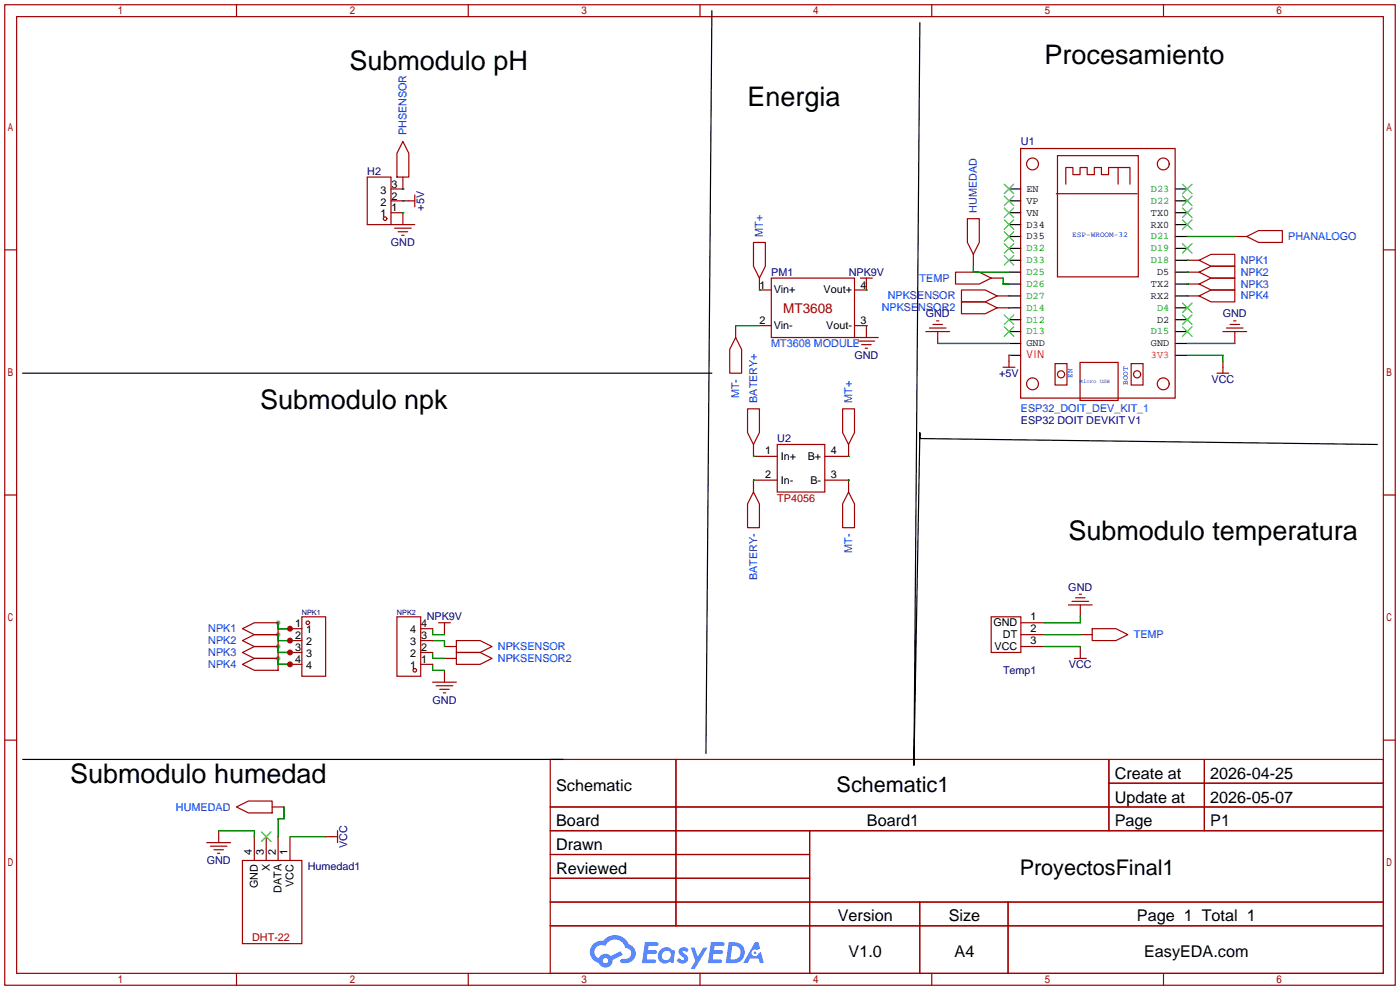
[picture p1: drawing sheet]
<svg xmlns="http://www.w3.org/2000/svg" width="299mm" height="212mm" viewBox="0 0 299 212" stroke-linecap="round" stroke-linejoin="round" font-family="sans-serif">
<g fill="#999">
<circle cx="59.4" cy="133.1" r=".51"/>
<circle cx="59.4" cy="135.6" r=".51"/>
<circle cx="59.4" cy="138.2" r=".51"/>
<circle cx="59.4" cy="140.7" r=".51"/>
</g>
<g fill="none" stroke="#a10000" stroke-width=".25">
<path d="M1 1h297.2v209.6h-297.2zM3.6 3.6h292.1v204.4h-292.1zM50.5 1v2.6M100.1 1v2.6M149.6 1v2.6M199.1 1v2.6M248.7 1v2.6M1 53.4h2.6M295.7 53.4h2.5M1 105.8h2.6M295.7 105.8h2.5M1 158.2h2.6"/>
<path d="M295.7 158.2h2.5M117.6 162.3h178.1v45.7h-178.1zM117.6 172.5h178.1M117.6 177.5h178.1M144.5 162.3v35.6M173 177.5v30.5M237 162.3v15.2M237 167.4h58.7M257.4 162.3v15.2M117.6 182.6h55.4M117.6 192.8h178.1M117.6 187.7h55.4"/>
<path d="M117.6 197.9h178.1M196.6 192.8v15.2M215.4 192.8v15.2M50.5 208v2.6M100.1 208v2.6M149.6 208v2.6M199.1 208v2.6M248.7 208v2.6"/>
</g>
<g fill="#5487ff">
<path d="M145.3 202.7a1.3 1.3 0 0 1 1.9 .3l-.4 .6a.54 .54 0 0 0-.9-.2l.1 .2a1.34 1.34 0 0 1 .9 1.8 1.47 1.47 0 0 1-2.3-.1l.5-.6 .8 .5a.31 .31 0 0 0 .4-.3 .31 .31 0 0 0-.3-.4 1.12 1.12 0 0 1-.7-1.8z"/>
<path d="M147.6 202.5h.9l.6 2 1.2-2h.9l-2.7 4.6h-.9l1-1.7z"/>
<path d="M137.8 201.4h1.7a1.31 1.31 0 0 1 1.2 .2 .4 .4 0 0 1-.3 .5l-1.8 .1-.1 .9h1.6a.4 .4 0 0 1 .4 .4 .4 .4 0 0 1-.5 .4h-1.6l-.2 1.2h1.4a.46 .46 0 0 1 .5 0 .46 .46 0 0 1 .1 .5l-.4 .2h-2.6z"/>
<path d="M151.9 201.4h1.7a1.32 1.32 0 0 1 1.2 .2 .39 .39 0 0 1-.3 .5l-1.8 .1-.1 .9h1.6a.4 .4 0 0 1 .4 .4 .4 .4 0 0 1-.4 .4h-1.7l-.2 1.2h1.4a.46 .46 0 0 1 .5 0 .46 .46 0 0 1 .1 .5l-.4 .2h-2.6z"/>
<path d="M161.3 201.4h.8l.3 1.3-.6 .4a.75 .75 0 0 0-1.1 .3 .75 .75 0 0 0 .5 1 .75 .75 0 0 0 .9-.7l.5-.2 .6 2.3h-.8l-.3-.9h-1.8l-.5 .9h-1z"/>
<path d="M155.7 201.4l-.6 4.4h1.5a2.27 2.27 0 0 0 2.6-2.2 2.27 2.27 0 0 0-2.7-2.2zM156.5 202.1a1.5 1.5 0 0 1 1.8 1.6 1.5 1.5 0 0 1-1.9 1.4h-.3z"/>
<path d="M141.2 203a1.6 1.6 0 0 0-.3 2.3 1.6 1.6 0 0 0 2.3 .2l.7 .3 .3-2.4-.1-.3-.5-.1a1.58 1.58 0 0 0-2.4 0zM141.8 203.5a.98 .98 0 0 1 1.6 .4 .98 .98 0 0 1-1.1 1.3 .94 .94 0 0 1-.9-.7 .94 .94 0 0 1 .4-1z"/>
<path d="M126.8 201.8a2.37 2.37 0 0 0 1.1 4 1.54 1.54 0 0 0 1.8 1 1.54 1.54 0 0 0 1.2-1.6l2.2-1.1-.5-.8-2 1a1.57 1.57 0 0 0-2.7 .5 1.5 1.5 0 0 1-.7-2.1 1.5 1.5 0 0 1 2.2-.5 2.23 2.23 0 0 1 2.3-1.4 2.23 2.23 0 0 1 2 1.8 1.16 1.16 0 0 1 1.2 1.1 1.16 1.16 0 0 1-1.1 1.2h-.7a.47 .47 0 0 0-.5 .4 .47 .47 0 0 0 .4 .5 2.17 2.17 0 0 0 2.5-.9 2.17 2.17 0 0 0-.3-2.7l-.8-.4a3.2 3.2 0 0 0-5.5-.7l-1.1 .1zM128.8 205.3a.6 .6 0 0 1 1.2 0 .6 .6 0 0 1-1.2 0z"/>
<circle cx="161.4" cy="203.6" r=".28"/>
</g>
<g fill="none" stroke="#000" stroke-width=".25">
<path d="M152.1 2.3l-1.2 158.7M196.6 4.8l-1.3 158.8 1.3-71.1v1.2l97.8 1.3M215.6 40.4h2.6M215.6 42.9h2.6M215.6 45.5h2.6M215.6 48h2.6M215.6 50.5h2.6M215.6 53.1h2.6M215.6 55.6h2.6M215.6 58.2h2.6M251.2 40.4h2.5M251.2 42.9h2.5"/>
<path d="M251.2 45.5h2.5M251.2 48h2.5M251.2 50.5h2.5M251.2 53.1h2.5M251.2 55.6h2.5M251.2 58.2h2.5M4.8 79.8h147.3M215.6 60.7h2.6M215.6 63.2h2.6M215.6 65.8h2.6M215.6 68.3h2.6M215.6 70.9h2.6"/>
<path d="M215.6 73.4h2.6M215.6 75.9h2.6M251.2 60.7h2.5M251.2 63.2h2.5M251.2 65.8h2.5M251.2 68.3h2.5M251.2 70.9h2.5M251.2 73.4h2.5M251.2 75.9h2.5M4.8 162.3h115.6"/>
</g>
<g fill="none" stroke="#3c3" stroke-width=".25">
<path d="M214.6 39.4l2.1 2M216.7 39.4l-2.1 2M252.7 39.4l2.1 2M254.8 39.4l-2.1 2M214.6 41.9l2.1 2M214.6 44.4l2.1 2.1M214.6 47l2.1 2M214.6 49.5l2.1 2.1M214.6 52.1l2.1 2M214.6 54.6l2.1 2M216.7 41.9l-2.1 2M216.7 44.4l-2.1 2.1"/>
<path d="M216.7 47l-2.1 2M216.7 49.5l-2.1 2.1M216.7 52.1l-2.1 2M216.7 54.6l-2.1 2M252.7 52.1l2.1 2M252.7 47l2.1 2M252.7 44.4l2.1 2.1M252.7 41.9l2.1 2M254.8 52.1l-2.1 2M254.8 47l-2.1 2M254.8 44.4l-2.1 2.1M254.8 41.9l-2.1 2"/>
<path d="M214.6 67.3l2.1 2M214.6 69.8l2.1 2.1M216.7 67.3l-2.1 2M216.7 69.8l-2.1 2.1M252.7 69.8l2.1 2.1M252.7 67.3l2.1 2M252.7 64.8l2.1 2M254.8 69.8l-2.1 2.1M254.8 67.3l-2.1 2M254.8 64.8l-2.1 2M55.9 177.8l2 2M57.9 177.8l-2 2"/>
</g>
<g fill="none" stroke="#a10000" stroke-width=".25">
<path d="M78.5 37.8h5.1v10.2h-5.1zM86.1 30.2l1.3 2.6v5h-2.6v-5zM86.1 37.8v2.6h-2.5M218.1 31.7h33.1v53.4h-33.1zM226 33.3h17.3v25.9h-17.3zM227.8 39.4v-3.6h1.5v1.5h1.5v-1.5h1.6v1.5h1.5v-1.5h1.5v1.5h1.5v-1.5h4.6v3.6M239 35.8v3.6M83.6 45.5h2.5v2.5M83.6 42.9h5M83.6 48h5M84.3 48.8h3.6M85.1 49.5h2"/>
<path d="M85.9 50.3h.5M88.6 41.7v2.5M161 51.8h2.6v5.1l-1.3 2.5-1.3-2.5zM162.3 59.4v2.6h2.5M164.8 59.4h17.8v12.7h-17.8zM183.9 59.4h2.5M185.2 59.4v2.6h-2.6M204.2 58.2h5.1l2.5 1.2-2.5 1.3h-5.1zM206.8 46.7h2.5v5.1l-1.3 2.6-1.2-2.6zM208 54.4v2.5M211.8 59.4h2.6M225.8 41.4h17.2"/>
<path d="M253.7 58.2h2.6M253.7 55.6h2.6M256.3 58.2l2.5-1.3h5.1v2.5h-5.1zM256.3 55.6l2.5-1.2h5.1v2.5h-5.1zM263.9 50.5h2.5M266.4 50.5l2.6-1.2h5.1v2.5h-5.1zM157.2 72.1l1.3 2.6v5.1h-2.5v-5.1zM157.2 69.6v2.5M162.3 69.6h2.5M182.6 69.6h2.6v2.5M182.6 72.1h5.1M183.4 72.9h3.5"/>
<path d="M184.1 73.7h2.1M184.9 74.4h.5M197.9 70.9h5M198.6 70.1h3.6M199.4 69.3h2M200.2 68.6h.5M200.4 70.9v2.5M205.5 62h5.1l2.5 1.2-2.5 1.3h-5.1zM205.5 64.5h5.1l2.5 1.3-2.5 1.3h-5.1zM213.1 63.2h2.5M213.1 65.8h2.5M214.4 78.5h2.5"/>
<path d="M215.6 75.9v2.6M225.5 77.7h2.5v4.6h-2.5zM230.8 77.5h8.2v8.1h-8.2zM241.8 77.7h2.5v4.6h-2.5zM253.7 60.7h2.6M253.7 63.2h2.6M256.3 60.7l2.5-1.3h5.1v2.6h-5.1zM256.3 63.2l2.5-1.2h5.1v2.5h-5.1zM260.1 79.8h2.5M261.4 77.2v2.6M261.4 70.9h5M262.1 70.1h3.6"/>
<path d="M262.9 69.3h2M263.7 68.6h.5M263.9 70.9v2.5M159.8 87.4h2.5v5.1l-1.3 2.5-1.2-2.5zM161 95v2.5h5.1M166.1 95h10.2v10.2h-10.2zM180.1 87.4h2.5v5.1l-1.2 2.5-1.3-2.5zM181.4 95v2.5h-5.1M161 105.2l1.3 2.5v5.1h-2.5v-5.1zM166.1 102.6h-5.1v2.6M176.3 102.6h5.1v2.6M181.4 105.2l1.2 2.5v5.1h-2.5v-5.1z"/>
<path d="M51.8 134.4l2.6-1.3h5v2.5h-5zM51.8 136.9l2.6-1.3h5v2.6h-5zM51.8 139.4l2.6-1.2h5v2.5h-5zM59.4 134.4h5.1M59.4 136.9h5.1M59.4 139.4h5.1M64.5 131.8h5.1v12.7h-5.1zM84.8 131.8h5.1v12.7h-5.1zM89.9 134.4h2.6M89.9 136.9h2.6M89.9 139.4h2.6M93.7 133.1h2.6"/>
<path d="M95 133.1v2.5M95 138.2h2.5M97.5 136.9h5.1l2.6 1.3-2.6 1.2h-5.1zM97.5 139.4h5.1l2.6 1.3-2.6 1.3h-5.1zM211.8 131.8h6.4v7.6h-6.4zM218.2 138.2h5.1M218.2 133.1h5.1M218.2 135.6h5.1M228.3 129.3h5.1M229.1 128.5h3.6M229.9 127.8h2M230.6 127h.5"/>
<path d="M230.9 135.6h2.5M230.9 129.3v2.5M230.9 138.2v2.5M233.4 134.4h5.1l2.5 1.2-2.5 1.3h-5.1zM51.8 142l2.6-1.3h5v2.6h-5zM59.4 142h5.1M89.9 142h2.6M92.5 145.8h5M93.2 146.6h3.6M94 147.3h2M94.7 148.1h.5M95 143.3v2.5"/>
<path d="M95 140.7h2.5M229.6 140.7h2.6M46.7 177.5v2.6M50.5 172.5l2.6-1.3h5.1v2.5h-5.1zM54.4 178.8v5.1M56.9 178.8v5.1M58.2 172.5h2.5M59.4 178.8v5.1M62 178.8v5.1M69.6 178.8h2.5M72.1 177.5v2.6M44.2 180.1h5.1"/>
<path d="M45 180.8h3.5M45.7 181.6h2.1M46.5 182.4h.5M51.8 183.9h12.7v17.8h-12.7z"/>
<circle cx="220.7" cy="35" r="1.27"/>
<circle cx="248.6" cy="35" r="1.27"/>
<circle cx="82.3" cy="46.7" r=".38"/>
<circle cx="226.8" cy="80" r=".76"/>
<circle cx="243" cy="80" r=".76"/>
<circle cx="220.7" cy="82" r="1.27"/>
<circle cx="248.6" cy="82" r="1.27"/>
<circle cx="65.8" cy="133.1" r=".38"/>
<circle cx="88.6" cy="143.3" r=".38"/>
</g>
<g fill="none" stroke="#008700" stroke-width=".25">
<path d="M86.1 40.4h.1M86.1 45.5h.1M86.1 42.9h.1M208 56.9v1.3h7.6M214.4 59.4v1.3h1.2M253.7 58.2h.1M253.7 55.6h.1M253.7 50.5h10.2M157.2 69.6h5.1M162.3 62h.1M185.2 69.6h.1M185.2 62h.1"/>
<path d="M200.4 73.4h15.2M215.6 75.9h.1M215.6 63.2h.1M215.6 65.8h.1M253.7 60.7h.1M253.7 63.2h.1M253.7 75.9h7.7v1.3M253.7 73.4h10.2M161 97.5h.1M181.4 97.5h.1M161 102.6h.1M181.4 102.6h.1"/>
<path d="M59.4 133.1v1.3h2.6M59.4 135.6v1.3h2.6M59.4 138.2v1.2h2.6M92.5 134.4v1.2h2.5M92.5 139.4v1.3h2.5M92.5 136.9h2.5v1.3M223.3 135.6h7.6M223.3 138.2h7.6M230.9 131.8v1.3h-7.6M59.4 140.7v1.3h2.6M92.5 142v1.3h2.5M46.7 177.5h7.7v1.3"/>
<path d="M60.7 172.5v2.5h-1.3v3.8M62 178.8h7.6"/>
</g>
<g fill="#c00">
<circle cx="62" cy="134.4" r=".63"/>
<circle cx="62" cy="136.9" r=".63"/>
<circle cx="62" cy="139.4" r=".63"/>
<circle cx="62" cy="142" r=".63"/>
</g>
<g font-size="5.8">
<text x="74.7" y="15">Submodulo pH</text>
<text x="223.3" y="13.7">Procesamiento</text>
<text x="159.8" y="22.6">Energia</text>
<text x="55.6" y="87.4">Submodulo npk</text>
<text x="228.3" y="115.3">Submodulo temperatura</text>
<text x="15" y="167.4">Submodulo humedad</text>
</g>
<g font-size="4.6">
<text x="178.8" y="169.3">Schematic1</text>
<text x="217.9" y="187.1">ProyectosFinal1</text>
</g>
<g font-size="3.5">
<text x="238.3" y="166.5">Create at</text>
<text x="258.7" y="166.5">2026-04-25</text>
<text x="118.9" y="169">Schematic</text>
<text x="238.3" y="171.5">Update at</text>
<text x="258.7" y="171.5">2026-05-07</text>
<text x="118.9" y="176.6">Board</text>
<text x="185.3" y="176.6">Board1</text>
<text x="238.3" y="176.6">Page</text>
<text x="258.7" y="176.6">P1</text>
<text x="118.9" y="181.7">Drawn</text>
<text x="118.9" y="186.8">Reviewed</text>
<text x="179.1" y="196.9">Version</text>
<text x="202.8" y="196.9">Size</text>
<text x="243" y="196.9">Page 1 Total 1</text>
<text x="181.4" y="204.6">V1.0</text>
<text x="204" y="204.6">A4</text>
<text x="244.5" y="204.6">EasyEDA.com</text>
</g>
<text font-size="2.9" fill="#a00000" x="167.4" y="66.9">MT3608</text>
<g font-size="2.3" fill="#00f">
<text x="86.9" y="29" transform="rotate(-90 86.9 29)">PHSENSOR</text>
<text x="208.8" y="45.5" transform="rotate(-90 208.8 45.5)">HUMEDAD</text>
<text x="163.1" y="50.5" transform="rotate(-90 163.1 50.5)">MT+</text>
<text x="275.3" y="51.3">PHANALOGO</text>
<text x="265.2" y="58.9">NPK2</text>
<text x="265.2" y="56.4">NPK1</text>
<text x="189.7" y="64">NPKSENSOR</text>
<text x="196.5" y="60.2">TEMP</text>
<text x="265.2" y="61.5">NPK3</text>
<text x="265.2" y="64">NPK4</text>
<text x="188.4" y="66.5">NPKSENSOR2</text>
<text x="164.8" y="74.2">MT3608 MODULE</text>
<text x="158" y="85.1" transform="rotate(-90 158 85.1)">MT-</text>
<text x="161.8" y="86.1" transform="rotate(-90 161.8 86.1)">BATERY+</text>
<text x="182.1" y="86.1" transform="rotate(-90 182.1 86.1)">MT+</text>
<text x="218.2" y="88.1">ESP32_DOIT_DEV_KIT_1</text>
<text x="182.1" y="118.1" transform="rotate(-90 182.1 118.1)">MT-</text>
<text x="161.8" y="124" transform="rotate(-90 161.8 124)">BATERY-</text>
<text x="44.5" y="135.1">NPK1</text>
<text x="44.5" y="137.7">NPK2</text>
<text x="242.3" y="136.4">TEMP</text>
<text x="44.5" y="140.2">NPK3</text>
<text x="44.5" y="142.7">NPK4</text>
<text x="106.4" y="138.9">NPKSENSOR</text>
<text x="106.4" y="141.5">NPKSENSOR2</text>
<text x="37.6" y="173.2">HUMEDAD</text>
</g>
<g font-size="2.3" fill="#000080">
<text x="218.2" y="31">U1</text>
<text x="78.5" y="37.3">H2</text>
<text x="90.7" y="45" transform="rotate(-90 90.7 45)">+5V</text>
<text x="83.5" y="52.6">GND</text>
<text x="164.8" y="58.9">PM1</text>
<text x="181.4" y="58.9">NPK9V</text>
<text x="197.8" y="67.8">GND</text>
<text x="261.3" y="67.8">GND</text>
<text x="182.6" y="76.7">GND</text>
<text x="213.6" y="80.5">+5V</text>
<text x="258.9" y="81.8">VCC</text>
<text x="166.1" y="94.5">U2</text>
<text x="218.2" y="90.7">ESP32 DOIT DEVKIT V1</text>
<text x="228.3" y="126.2">GND</text>
<text x="91.2" y="132.6">NPK9V</text>
<text x="228.5" y="142.7">VCC</text>
<text x="214.4" y="144">Temp1</text>
<text x="92.4" y="150.4">GND</text>
<text x="44.2" y="184.7">GND</text>
<text x="65.8" y="185.9">Humedad1</text>
<text x="74.2" y="181.3" transform="rotate(-90 74.2 181.3)">VCC</text>
</g>
<g font-size="2.3">
<text x="81.3" y="41.4">3</text>
<text x="83.7" y="40.1">3</text>
<text x="81.3" y="46.5">1</text>
<text x="81.3" y="43.9">2</text>
<text x="83.7" y="45.2">1</text>
<text x="83.7" y="42.7">2</text>
<text x="162.3" y="61.7">1</text>
<text x="165.4" y="62.7">Vin+</text>
<text x="176" y="62.7">Vout+</text>
<text x="183.9" y="61.7">4</text>
<text x="162.3" y="69.3">2</text>
<text x="165.4" y="70.3">Vin-</text>
<text x="176.6" y="70.3">Vout-</text>
<text x="183.9" y="69.3">3</text>
<text x="163.6" y="97">1</text>
<text x="166.9" y="98.3">In+</text>
<text x="172.6" y="98.3">B+</text>
<text x="177.5" y="97">4</text>
<text x="163.6" y="102.1">2</text>
<text x="166.9" y="103.4">In-</text>
<text x="173.2" y="103.4">B-</text>
<text x="177.5" y="102.1">3</text>
<text x="63.1" y="134.1">1</text>
<text x="63.1" y="136.6">2</text>
<text x="65.5" y="135.4">1</text>
<text x="65.5" y="137.9">2</text>
<text x="87.7" y="137.9">3</text>
<text x="87.7" y="135.4">4</text>
<text x="90" y="136.6">3</text>
<text x="90" y="134.1">4</text>
<text x="212.3" y="133.9">GND</text>
<text x="214.3" y="136.4">DT</text>
<text x="220.2" y="132.6">1</text>
<text x="220.2" y="135.1">2</text>
<text x="220.2" y="137.7">3</text>
<text x="63.1" y="139.2">3</text>
<text x="63.1" y="141.7">4</text>
<text x="65.5" y="140.4">3</text>
<text x="65.5" y="143">4</text>
<text x="87.7" y="143">1</text>
<text x="87.7" y="140.4">2</text>
<text x="90" y="141.7">1</text>
<text x="90" y="139.2">2</text>
<text x="212.6" y="138.9">VCC</text>
<text x="53.8" y="182.6" transform="rotate(-90 53.8 182.6)">4</text>
<text x="56.4" y="182.6" transform="rotate(-90 56.4 182.6)">3</text>
<text x="58.9" y="182.6" transform="rotate(-90 58.9 182.6)">2</text>
<text x="61.5" y="182.6" transform="rotate(-90 61.5 182.6)">1</text>
<text x="55.1" y="189.8" transform="rotate(-90 55.1 189.8)">GND</text>
<text x="57.7" y="186.2" transform="rotate(-90 57.7 186.2)">X</text>
<text x="60.2" y="190.8" transform="rotate(-90 60.2 190.8)">DATA</text>
<text x="62.7" y="189.5" transform="rotate(-90 62.7 189.5)">VCC</text>
</g>
<text font-size="2.3" fill="#f00" x="219.4" y="76.5">VIN</text>
<g font-size="2.3" fill="#a00000">
<text x="166.1" y="107.2">TP4056</text>
<text x="53.9" y="201.2">DHT-22</text>
</g>
<g font-size="2.2">
<text x="219.4" y="41">EN</text>
<text x="219.4" y="43.5">VP</text>
<text x="219.4" y="46.1">VN</text>
<text x="246" y="46.1">TX0</text>
<text x="219.4" y="48.6">D34</text>
<text x="219.4" y="51.2">D35</text>
<text x="246" y="48.6">RX0</text>
<text x="247.3" y="58.8">D5</text>
<text x="246" y="63.9">RX2</text>
<text x="246" y="61.3">TX2</text>
<text x="247.3" y="68.9">D2</text>
<text x="219.4" y="74">GND</text>
<text x="246" y="74">GND</text>
</g>
<g font-size="2.2" fill="#090">
<text x="246" y="41">D23</text>
<text x="246" y="43.5">D22</text>
<text x="219.4" y="53.7">D32</text>
<text x="246" y="53.7">D19</text>
<text x="246" y="51.2">D21</text>
<text x="219.4" y="56.2">D33</text>
<text x="219.4" y="58.8">D25</text>
<text x="246" y="56.2">D18</text>
<text x="219.4" y="61.3">D26</text>
<text x="219.4" y="63.9">D27</text>
<text x="219.4" y="66.4">D14</text>
<text x="219.4" y="68.9">D12</text>
<text x="219.4" y="71.5">D13</text>
<text x="246" y="71.5">D15</text>
<text x="247.3" y="66.4">D4</text>
</g>
<text font-size="2.2" fill="#f00" x="246" y="76.6">3V3</text>
<g font-size="1.7" fill="#00f">
<text x="229.2" y="50.6">ESP-WROOM-32</text>
<text x="229.3" y="80.8" transform="rotate(-90 229.3 80.8)">EN</text>
<text x="241" y="82.3" transform="rotate(-90 241 82.3)">BOOT</text>
</g>
<g font-size="1.6" fill="#000080">
<text x="64.5" y="131.5">NPK1</text>
<text x="84.8" y="131.5">NPK2</text>
</g>
<text font-size="1.2" fill="#00f" x="230.7" y="81.9">Micro USB</text>
</svg>
